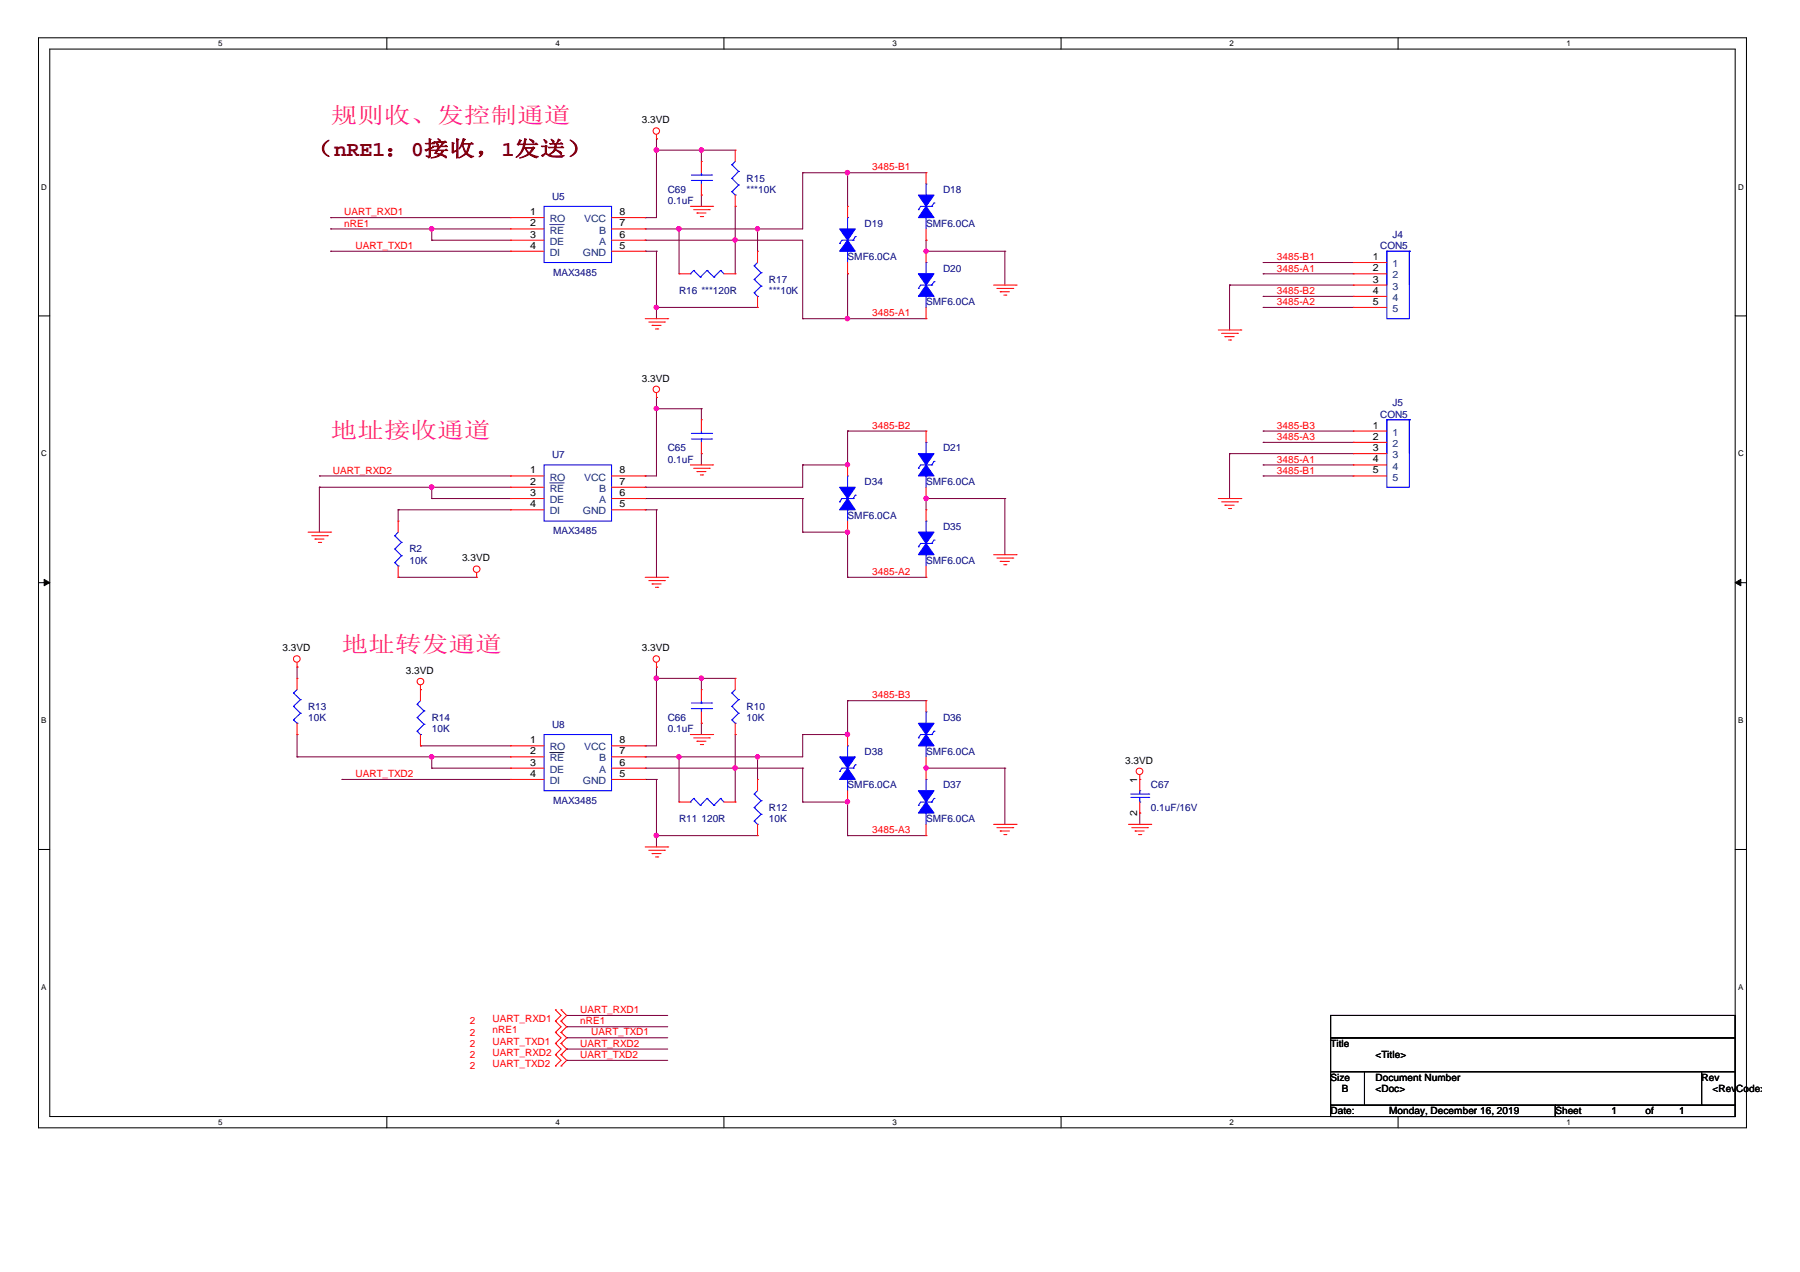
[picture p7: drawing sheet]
<svg xmlns="http://www.w3.org/2000/svg" width="297mm" height="210mm" viewBox="0 0 297 210" stroke-linecap="round" stroke-linejoin="round" font-family="sans-serif">
<path d="M6.3 6.2h281.9v179.9h-281.9zM8.2 8.1h278.1v176.1h-278.1z" fill="none" stroke="#000" stroke-width=".17"/>
<g fill="#fff">
<path d="M36 6.4h.7v1.5h-.7z"/>
<path d="M36 184.5h.7v1.4h-.7z"/>
</g>
<path d="M63.8 6.2v1.9M63.8 184.2v1.9" fill="none" stroke="#000" stroke-width=".17"/>
<g fill="#fff">
<path d="M91.7 6.4h.7v1.5h-.7z"/>
<path d="M91.7 184.5h.7v1.4h-.7z"/>
</g>
<path d="M119.5 6.2v1.9M119.5 184.2v1.9" fill="none" stroke="#000" stroke-width=".17"/>
<g fill="#fff">
<path d="M147.3 6.4h.7v1.5h-.7z"/>
<path d="M147.3 184.5h.7v1.4h-.7z"/>
</g>
<path d="M175.1 6.2v1.9M175.1 184.2v1.9" fill="none" stroke="#000" stroke-width=".17"/>
<g fill="#fff">
<path d="M202.9 6.4h.7v1.5h-.7z"/>
<path d="M202.9 184.5h.7v1.4h-.7z"/>
</g>
<path d="M230.7 6.2v1.9M230.7 184.2v1.9" fill="none" stroke="#000" stroke-width=".17"/>
<g fill="#fff">
<path d="M258.5 6.4h.7v1.5h-.7z"/>
<path d="M258.5 184.5h.7v1.4h-.7z"/>
<path d="M6.8 30.1h.9v1.5h-.9z"/>
<path d="M286.8 30.1h.9v1.5h-.9z"/>
<path d="M6.8 74.1h.9v1.5h-.9z"/>
<path d="M286.8 74.1h.9v1.5h-.9z"/>
</g>
<path d="M6.3 52.1h1.9M286.3 52.1h1.9" fill="none" stroke="#000" stroke-width=".17"/>
<g fill="#fff">
<path d="M6.8 118.2h.9v1.4h-.9z"/>
<path d="M286.8 118.2h.9v1.4h-.9z"/>
</g>
<path d="M6.3 96.2h1.9M286.3 96.2h1.9" fill="none" stroke="#000" stroke-width=".17"/>
<g fill="#000" stroke="#000" stroke-width=".17">
<path d="M7.3 95.6l.9 .6-.9 .5z" fill-rule="evenodd"/>
<path d="M286.3 96.2l1-.6v1.1z" fill-rule="evenodd"/>
</g>
<g fill="#fff">
<path d="M6.8 162.2h.8v1.5h-.8z"/>
<path d="M286.8 162.2h.8v1.5h-.8z"/>
</g>
<path d="M6.3 140.2h1.9M286.3 140.2h1.9M219.6 167.6h66.7v3.7h-66.7zM219.6 171.3h66.7v5.5h-66.7zM219.6 176.8h5.6v5.6h-5.6zM225.2 176.8h55.6v5.6h-55.6zM280.8 176.8h5.5v5.6h-5.5zM219.6 182.4h37.1v1.8h-37.1zM256.7 182.4h29.6v1.8h-29.6z" fill="none" stroke="#000" stroke-width=".17"/>
<g fill="none" stroke="#800040" stroke-width=".17">
<path d="M54.6 37.8h.1M54.6 35.9h.1M54.6 37.8h29.6M54.6 35.9h29.6M71.2 37.8h.1M71.2 39.6h.1M71.2 39.6h13M71.2 37.8v1.8M106.5 39.6h.1M106.5 35.9h.1M106.5 37.8h.1M106.5 39.6h26v13"/>
<path d="M108.3 24.8h.1M108.3 22.9h.1M108.3 22.9v13h-1.8M108.3 24.8h13M112.1 37.8h.1M112.1 37.8v7.4M115.7 24.8h.1M115.7 32.2h.1M115.7 24.8v1.8M115.7 32.2v1.9M121.3 34.1h.1M121.3 39.6h.1"/>
<path d="M121.3 34.1v11.1M125 37.8h.1M125 37.8v3.7M132.5 28.5h.1M132.5 28.5v9.3h-26M132.5 28.5h20.3M139.9 28.5h.1M139.9 28.5v5.6M152.8 39.6h.1M152.8 39.6v1.9M54.6 41.5h.1M54.6 41.5h29.6"/>
<path d="M106.5 41.5h.1M106.5 41.5h1.8M108.3 50.7h.1M108.3 41.5h.1M108.3 50.7h16.7M108.3 41.5v11.1M132.5 52.6h.1M132.5 52.6h20.3M139.9 45.2h.1M139.9 52.6h.1M139.9 45.2v7.4M152.8 41.5h.1"/>
<path d="M152.8 41.5h13M165.8 41.5h.1M165.8 41.5v5.5M202.9 47h.1M202.9 47h20.4M202.9 47v7.5M208.4 43.3h.1M208.4 45.2h.1M208.4 48.9h.1M208.4 50.7h.1M208.4 43.3h14.9M208.4 45.2h14.9"/>
<path d="M208.4 48.9h14.9M208.4 50.7h14.9M52.7 78.5h.1M52.7 78.5h31.5M106.5 78.5h.1M108.3 67.5h.1M108.3 65.6h.1M108.3 65.6v12.9h-1.8M108.3 67.5h7.4M115.7 67.5h.1M115.7 74.9h.1M115.7 67.5v1.8"/>
<path d="M115.7 74.9v1.8M132.5 76.7h.1M132.5 76.7v3.7h-26M139.9 71.1h.1M139.9 71.1v5.6h-7.4M139.9 71.1h12.9M202.9 74.9h.1M202.9 74.9v7.4M202.9 74.9h20.4M208.4 76.7h.1M208.4 78.5h.1M208.4 71.1h.1"/>
<path d="M208.4 73h.1M208.4 76.7h14.9M208.4 78.5h14.9M208.4 71.1h14.9M208.4 73h14.9M52.7 80.4h.1M52.7 80.4h31.5M52.7 80.4v7.4M65.7 84.1h.1M65.7 95.3h.1M65.7 95.3h13M65.7 84.1h18.5"/>
<path d="M65.7 84.1v1.9M71.2 80.4h.1M71.2 82.3h.1M71.2 80.4v1.9M71.2 82.3h13M106.5 82.3h.1M106.5 80.4h.1M106.5 84.1h.1M106.5 84.1h1.8M106.5 82.3h26M108.3 84.1h.1M108.3 84.1v11.2"/>
<path d="M132.5 82.3h.1M132.5 87.8h.1M132.5 82.3v5.5M132.5 87.8h7.4M139.9 95.3h.1M139.9 87.8h.1M139.9 87.8v7.5M139.9 95.3h12.9M152.8 82.3h.1M152.8 82.3v1.8M152.8 82.3h13M165.8 82.3h.1"/>
<path d="M165.8 82.3v9.2M49 110.1h.1M49 110.1v1.8M108.3 111.9h.1M108.3 110.1h.1M108.3 110.1v13h-1.8M108.3 111.9h13M115.7 111.9h.1M115.7 119.4h.1M115.7 111.9v1.9M115.7 119.4v1.8M139.9 115.6h.1"/>
<path d="M139.9 115.6v5.6h-7.4M139.9 115.6h12.9M49 124.9h.1M49 121.2h.1M49 124.9h35.2M49 121.2v3.7M56.4 128.6h.1M56.4 128.6h27.8M69.4 123.1h.1M69.4 123.1h14.8M71.2 124.9h.1M71.2 126.8h.1"/>
<path d="M71.2 124.9v1.9M71.2 126.8h13M106.5 126.8h.1M106.5 123.1h.1M106.5 124.9h.1M106.5 128.6h.1M106.5 128.6h1.8M106.5 126.8h26M108.3 137.9h.1M108.3 128.6h.1M108.3 128.6v11.2M108.3 137.9h16.7"/>
<path d="M112.1 124.9h.1M112.1 124.9v7.4M121.3 121.2h.1M121.3 126.8h.1M121.3 121.2v11.1M125 124.9h.1M125 124.9v3.7M132.5 126.8h.1M132.5 132.3h.1M132.5 121.2h.1M132.5 121.2v3.7h-26M132.5 126.8v5.5"/>
<path d="M132.5 132.3h7.4M139.9 137.9h.1M139.9 132.3h.1M139.9 132.3v5.6M139.9 137.9h12.9M152.8 126.8h.1M152.8 126.8h13M165.8 126.8h.1M165.8 126.8v9.2M188.1 134.2h.1M188.1 134.2v1.8M93.5 171.3h.1"/>
<path d="M93.5 169.4h.1M93.5 167.6h.1M93.5 173.1h.1M93.5 175h.1M93.5 171.3h16.7M93.5 169.4h16.7M93.5 167.6h16.7M93.5 173.1h16.7M93.5 175h16.7"/>
</g>
<g fill="#f0f" stroke="#f0f" stroke-width=".17">
<circle cx="152.8" cy="41.5" r=".34"/>
<circle cx="71.2" cy="37.7" r=".37"/>
<circle cx="139.8" cy="28.5" r=".37"/>
<circle cx="139.8" cy="52.6" r=".37"/>
<circle cx="71.2" cy="80.4" r=".37"/>
<circle cx="139.9" cy="76.7" r=".36"/>
<circle cx="139.9" cy="87.8" r=".36"/>
<circle cx="152.8" cy="82.2" r=".35"/>
<circle cx="108.3" cy="67.4" r=".36"/>
<circle cx="108.3" cy="137.9" r=".37"/>
<circle cx="71.2" cy="124.9" r=".36"/>
<circle cx="139.8" cy="121.2" r=".37"/>
<circle cx="139.9" cy="132.3" r=".36"/>
<circle cx="152.8" cy="126.7" r=".35"/>
<circle cx="112" cy="124.9" r=".36"/>
<circle cx="121.3" cy="126.7" r=".37"/>
<circle cx="125" cy="124.9" r=".34"/>
<circle cx="115.7" cy="111.9" r=".35"/>
<circle cx="108.3" cy="111.9" r=".37"/>
<circle cx="108.3" cy="50.7" r=".36"/>
<circle cx="112" cy="37.7" r=".37"/>
<circle cx="121.3" cy="39.6" r=".36"/>
<circle cx="125" cy="37.7" r=".35"/>
<circle cx="115.7" cy="24.8" r=".35"/>
<circle cx="108.3" cy="24.8" r=".37"/>
</g>
<g fill="none" stroke="#f00" stroke-width=".17">
<path d="M84.2 35.9h.1M84.2 37.8h.1M84.2 39.6h.1M84.2 35.9h5.6M84.2 37.8h5.6M84.2 39.6h5.6M100.9 35.9h5.6M100.9 37.8h5.6M100.9 39.6h5.6M106.5 37.8h.1M106.5 39.6h.1M106.5 35.9h.1"/>
<path d="M108.3 22.9h.1M108.3 22.2v.7M113.9 34.1h3.7M114.5 34.6h2.6M115 35.2h.1M115 35.2h1.5M115.6 35.7h.4M115.7 26.6h.1M115.7 32.2h.1M115.7 26.6v1.9M115.7 30.4v1.8M116 35.7h.1"/>
<path d="M117.1 34.6h.1M117.6 34.1h.1M121.3 24.8h.1M121.3 34.1h.1M121.3 24.8v1.8M121.3 32.2v1.9M139.9 34.1h.1M139.9 34.1v1.8M152.8 39.6h.1M152.8 28.5h.1M152.8 28.5v1.9M152.8 37.8v1.8"/>
<path d="M84.2 41.5h.1M84.2 41.5h5.6M100.9 41.5h5.6M106.5 41.5h.1M106.5 52.6h3.7M107.1 53.1h2.5M107.6 53.7h.1M107.6 53.7h1.5M108.2 54.3h.3M108.5 54.3h.1M109.6 53.1h.1M110.2 52.6h.1"/>
<path d="M112.1 45.2h.1M112.1 45.2h1.8M119.5 45.2h1.8M121.3 45.2h.1M125 41.5h.1M125 50.7h.1M125 41.5v1.8M125 48.9v1.8M139.9 45.2h.1M139.9 43.3v1.9M152.8 52.6h.1M152.8 41.5h.1"/>
<path d="M152.8 41.5v1.8M152.8 50.7v1.9M164 47h3.7M164.5 47.6h2.6M165.1 48.1h.1M165.1 48.1h1.5M165.7 48.7h.3M166 48.7h.1M167.1 47.6h.1M167.7 47h.1M201 54.5h3.8M201.6 55h2.6"/>
<path d="M202.1 55.6h.1M202.1 55.6h1.6M202.7 56.1h.4M203.1 56.1h.1M204.2 55h.1M204.8 54.5h.1M223.3 43.3h.1M223.3 45.2h.1M223.3 47h.1M223.3 48.9h.1M223.3 50.7h.1M223.3 47h5.6"/>
<path d="M223.3 45.2h5.6M223.3 43.3h5.6M223.3 48.9h5.6M223.3 50.7h5.6M84.2 78.5h.1M84.2 78.5h5.6M100.9 78.5h5.6M106.5 78.5h.1M108.3 65.6h.1M108.3 64.8v.8M113.9 76.7h3.7M114.5 77.3h2.6"/>
<path d="M115 77.8h.1M115 77.8h1.5M115.6 78.4h.4M115.7 69.3h.1M115.7 74.9h.1M115.7 69.3v1.8M115.7 73v1.9M116 78.4h.1M117.1 77.3h.1M117.6 76.7h.1M139.9 76.7h.1M139.9 76.7v1.8"/>
<path d="M152.8 71.1h.1M152.8 71.1v1.9M223.3 71.1h.1M223.3 73h.1M223.3 74.9h.1M223.3 76.7h.1M223.3 78.5h.1M223.3 76.7h5.6M223.3 71.1h5.6M223.3 73h5.6M223.3 74.9h5.6M223.3 78.5h5.6"/>
<path d="M50.8 87.8h3.8M51.4 88.4h2.6M52 89h.1M52 89h1.5M52.5 89.5h.4M52.9 89.5h.1M54 88.4h.1M54.6 87.8h.1M65.7 86h.1M65.7 95.3h.1M65.7 86v1.8M65.7 93.4v1.9"/>
<path d="M78.7 95.3h.1M78.7 94.5v.8M84.2 80.4h.1M84.2 82.3h.1M84.2 84.1h.1M84.2 82.3h5.6M84.2 80.4h5.6M84.2 84.1h5.6M100.9 82.3h5.6M100.9 80.4h5.6M100.9 84.1h5.6M106.5 84.1h.1"/>
<path d="M106.5 80.4h.1M106.5 82.3h.1M106.5 95.3h3.7M107.1 95.8h2.5M107.6 96.4h.1M107.6 96.4h1.5M108.2 96.9h.3M108.5 96.9h.1M109.6 95.8h.1M110.2 95.3h.1M139.9 87.8h.1M139.9 86v1.8"/>
<path d="M152.8 82.3h.1M152.8 95.3h.1M152.8 84.1h.1M152.8 80.4v1.9M152.8 84.1v1.9M152.8 93.4v1.9M164 91.5h3.7M164.5 92.1h2.6M165.1 92.6h.1M165.1 92.6h1.5M165.7 93.2h.3M166 93.2h.1"/>
<path d="M167.1 92.1h.1M167.7 91.5h.1M201 82.3h3.8M201.6 82.8h2.6M202.1 83.4h.1M202.1 83.4h1.6M202.7 83.9h.4M203.1 83.9h.1M204.2 82.8h.1M204.8 82.3h.1M49 110.1h.1M49 111.9h.1"/>
<path d="M49 109.3v.8M49 111.9v1.9M49 119.4v1.8M69.4 113.8h.1M69.4 113v2.6M108.3 110.1h.1M108.3 109.3v.8M115.7 113.8h.1M115.7 119.4h.1M115.7 113.8v1.8M115.7 117.5v1.9M121.3 111.9h.1"/>
<path d="M121.3 111.9v1.9M121.3 119.4v1.8M152.8 115.6h.1M152.8 115.6v1.9M49 121.2h.1M69.4 123.1h.1M69.4 121.2v1.9M84.2 123.1h.1M84.2 124.9h.1M84.2 126.8h.1M84.2 128.6h.1M84.2 123.1h5.6"/>
<path d="M84.2 124.9h5.6M84.2 126.8h5.6M84.2 128.6h5.6M100.9 123.1h5.6M100.9 124.9h5.6M100.9 126.8h5.6M100.9 128.6h5.6M106.5 128.6h.1M106.5 124.9h.1M106.5 126.8h.1M106.5 123.1h.1M106.5 139.8h3.7"/>
<path d="M110.2 139.8h.1M112.1 132.3h.1M112.1 132.3h1.8M113.9 121.2h3.7M114.5 121.8h2.6M115 122.3h.1M115 122.3h1.5M115.6 122.9h.4M116 122.9h.1M117.1 121.8h.1M117.6 121.2h.1M119.5 132.3h1.8"/>
<path d="M121.3 121.2h.1M121.3 132.3h.1M125 128.6h.1M125 137.9h.1M125 128.6v1.9M125 136v1.9M139.9 132.3h.1M139.9 121.2h.1M139.9 121.2v1.9M139.9 130.5v1.8M152.8 126.8h.1M152.8 137.9h.1"/>
<path d="M152.8 124.9v3.7M152.8 136v1.9M164 136h3.7M164.5 136.6h2.6M165.1 137.1h.1M165.1 137.1h1.5M165.7 137.7h.3M166 137.7h.1M167.1 136.6h.1M167.7 136h.1M186.2 136h3.7M186.8 136.6h2.6"/>
<path d="M187.3 137.1h.1M187.3 137.1h1.5M187.9 137.7h.4M188.1 128.6h.1M188.1 134.2h.1M188.1 127.9v2.6M188.1 132.3v1.9M188.3 137.7h.1M189.4 136.6h.1M189.9 136h.1M107.1 140.3h2.5M107.6 140.9h.1"/>
<path d="M107.6 140.9h1.5M108.2 141.4h.3M108.5 141.4h.1M109.6 140.3h.1M91.7 168.5h.1M91.7 166.6h.1M91.7 170.4h.1M91.7 172.2h.1M91.7 174h.1M91.7 175.9h.1M91.7 166.6l.9 1-.9 .9M91.7 168.5l.9 .9-.9 1"/>
<path d="M91.7 170.4l.9 .9-.9 .9M91.7 172.2l.9 .9-.9 .9M91.7 174l.9 1-.9 .9M92.6 166.6h.1M92.6 168.5h.1M92.6 170.4h.1M92.6 172.2h.1M92.6 174h.1M92.6 175.9h.1M92.6 166.6l.9 1-.9 .9M92.6 168.5l.9 .9-.9 1M92.6 170.4l.9 .9-.9 .9"/>
<path d="M92.6 172.2l.9 .9-.9 .9M92.6 174l.9 1-.9 .9"/>
<circle cx="108.3" cy="21.6" r=".54"/>
<circle cx="108.3" cy="64.2" r=".54"/>
<circle cx="78.7" cy="93.9" r=".55"/>
<circle cx="49" cy="108.7" r=".55"/>
<circle cx="69.4" cy="112.5" r=".55"/>
<circle cx="108.3" cy="108.7" r=".54"/>
<circle cx="188" cy="127.3" r=".55"/>
</g>
<g fill="none" stroke="#00f" stroke-width=".17">
<path d="M89.8 34.1h11.1v9.2h-11.1zM114.1 29.8h3.3M114.1 28.9h3.3M115.7 28.9h.1M115.7 29.8h.1M115.7 28.5v.4M115.7 29.8v.6M117.4 29.8h.1M117.4 28.9h.1M120.8 27.2h.1M120.8 29.4h.1M120.8 31.6h.1"/>
<path d="M120.8 27.2l1.1 1.1M120.8 29.4l1.1 1.1M120.8 31.6l.5 .6M121.3 32.2h.1M121.3 26.6l-.5 .6M121.9 28.3h.1M121.9 30.5h.1M121.9 28.3l-1.1 1.1M121.9 30.5l-1.1 1.1M139.9 35.9h.1M139.9 35.9v1.9M140.8 39.6h.1"/>
<path d="M140.8 39.6h-1.9l-.3 .6M141.1 39h.1M141.1 39l-.3 .6M151.6 34.6h.1M152.8 35.9h.1M152.8 30.4h.1M152.8 30.4v1.8M152.8 35.9v1.9M153.8 34.1h.1M153.8 34.1h-1.9l-.3 .5M154.1 33.5h.1M154.1 33.5l-.3 .6"/>
<path d="M113.9 45.2h.1M114.5 44.6h.1M114.5 44.6l1.1 1.1M114.5 44.6l-.6 .6M115.6 45.7h.1M116.7 44.6h.1M116.7 44.6l1.1 1.1M116.7 44.6l-1.1 1.1M117.8 45.7h.1M118.9 44.6h.1M118.9 44.6l.6 .6M118.9 44.6l-1.1 1.1"/>
<path d="M124.5 43.9h.1M124.5 46.1h.1M124.5 48.3h.1M124.5 43.9l1.1 1.1M124.5 46.1l1.1 1.1M124.5 48.3l.5 .6M125 48.9h.1M125 43.3l-.5 .6M125.6 45h.1M125.6 47.2h.1M125.6 45l-1.1 1.1M125.6 47.2l-1.1 1.1"/>
<path d="M138.6 40.2h.1M139.9 41.5h.1M139.9 41.5v1.8M151.6 47.6h.1M152.8 48.9h.1M152.8 43.3h.1M152.8 43.3v1.9M152.8 48.9v1.8M153.8 47h.1M153.8 47h-1.9l-.3 .6M154.1 46.5h.1M154.1 46.5l-.3 .5"/>
<path d="M228.9 41.5h3.7v11.1h-3.7zM228.9 41.5h.1M228.9 41.5v5.5M228.9 41.5h3.7M232.6 41.5h.1M232.6 41.5v5.5M89.8 76.7h11.1v9.3h-11.1zM114.1 72.4h3.3M114.1 71.5h3.3M115.7 71.5h.1M115.7 72.4h.1M115.7 71.1v.4"/>
<path d="M115.7 72.4v.6M117.4 72.4h.1M117.4 71.5h.1M139.9 78.5h.1M139.9 78.5v1.9M151.6 77.3h.1M152.8 78.5h.1M152.8 73h.1M152.8 73v1.9M152.8 78.5v1.9M153.8 76.7h.1M153.8 76.7h-1.9l-.3 .6"/>
<path d="M154.1 76.1h.1M154.1 76.1l-.3 .6M228.9 69.3h3.7v11.1h-3.7zM228.9 69.3h.1M228.9 69.3h3.7M228.9 69.3v5.6M232.6 69.3h.1M232.6 69.3v5.6M65.2 88.4h.1M65.2 90.6h.1M65.2 92.9h.1M65.2 88.4l1.1 1.1"/>
<path d="M65.2 90.6l1.1 1.1M65.2 92.9l.5 .5M65.7 93.4h.1M65.7 87.8l-.5 .6M66.3 89.5h.1M66.3 91.7h.1M66.3 89.5l-1.1 1.1M66.3 91.7l-1.1 1.2M138.6 82.8h.1M139.9 84.1h.1M139.9 84.1v1.9M140.8 82.3h.1"/>
<path d="M140.8 82.3h-1.9l-.3 .5M141.1 81.7h.1M141.1 81.7l-.3 .6M151.6 90.2h.1M152.8 91.5h.1M152.8 86h.1M152.8 86v1.8M152.8 91.5v1.9M153.8 89.7h.1M153.8 89.7h-1.9l-.3 .5M154.1 89.1h.1M154.1 89.1l-.3 .6"/>
<path d="M48.4 114.4h.1M48.4 116.6h.1M48.4 118.8h.1M48.4 114.4l1.2 1.1M48.4 116.6l1.2 1.1M48.4 118.8l.6 .6M49 119.4h.1M49 113.8l-.6 .6M49.6 115.5h.1M49.6 117.7h.1M49.6 115.5l-1.2 1.1M49.6 117.7l-1.2 1.1"/>
<path d="M68.8 116.2h.1M68.8 118.4h.1M68.8 116.2l1.2 1.1M68.8 118.4l1.2 1.1M69.4 115.6l-.6 .6M70 117.3h.1M70 119.5h.1M70 117.3l-1.2 1.1M70 119.5l-1.2 1.2M114.1 116.9h3.3M114.1 116h3.3M115.7 116h.1"/>
<path d="M115.7 116.9h.1M115.7 115.6v.4M115.7 116.9v.6M117.4 116.9h.1M117.4 116h.1M120.8 114.4h.1M120.8 116.6h.1M120.8 118.8h.1M120.8 114.4l1.1 1.1M120.8 116.6l1.1 1.1M120.8 118.8l.5 .6M121.3 119.4h.1"/>
<path d="M121.3 113.8l-.5 .6M121.9 115.5h.1M121.9 117.7h.1M121.9 115.5l-1.1 1.1M121.9 117.7l-1.1 1.1M152.8 117.5h.1M152.8 117.5v1.9M68.8 120.7h.1M68.8 120.7l.6 .5M69.4 121.2h.1M89.8 121.2h11.1v9.3h-11.1zM113.9 132.3h.1"/>
<path d="M114.5 131.8h.1M114.5 131.8l1.1 1.1M114.5 131.8l-.6 .5M115.6 132.9h.1M116.7 131.8h.1M116.7 131.8l1.1 1.1M116.7 131.8l-1.1 1.1M117.8 132.9h.1M118.9 131.8h.1M118.9 131.8l.6 .5M118.9 131.8l-1.1 1.1M124.5 131h.1"/>
<path d="M124.5 133.3h.1M124.5 135.5h.1M124.5 131l1.1 1.1M124.5 133.3l1.1 1.1M124.5 135.5l.5 .5M125 136h.1M125 130.5l-.5 .5M125.6 132.1h.1M125.6 134.4h.1M125.6 132.1l-1.1 1.2M125.6 134.4l-1.1 1.1M138.6 127.3h.1"/>
<path d="M139.9 128.6h.1M139.9 123.1h.1M139.9 123.1v1.8M139.9 128.6v1.9M140.8 126.8h.1M140.8 126.8h-1.9l-.3 .5M141.1 126.2h.1M141.1 126.2l-.3 .6M151.6 121.8h.1M151.6 132.9h.1M152.8 123.1h.1M152.8 134.2h.1"/>
<path d="M152.8 128.6h.1M152.8 123.1v1.8M152.8 128.6v1.9M152.8 134.2v1.8M153.8 121.2h.1M153.8 132.3h.1M153.8 121.2h-1.9l-.3 .6M153.8 132.3h-1.9l-.3 .6M154.1 120.7h.1M154.1 131.8h.1M154.1 120.7l-.3 .5M154.1 131.8l-.3 .5"/>
<path d="M186.6 131h3M186.6 131.6h3M188.1 132.3h.1M188.1 130.5h.1M188.1 130.5v.5M188.1 131.6v.7M189.6 131h.1M189.6 131.6h.1"/>
</g>
<g fill="#00f" stroke="#00f" stroke-width=".17">
<path d="M139.9 82.3l1.2 1.8h-2.5z" fill-rule="evenodd"/>
<path d="M138.6 80.4h2.5l-1.2 1.9z" fill-rule="evenodd"/>
<path d="M152.8 121.2l1.3 1.9h-2.5z" fill-rule="evenodd"/>
<path d="M151.6 119.4h2.5l-1.3 1.8z" fill-rule="evenodd"/>
<path d="M139.9 39.6l1.2 1.9h-2.5z" fill-rule="evenodd"/>
<path d="M138.6 37.8h2.5l-1.2 1.8z" fill-rule="evenodd"/>
<path d="M152.8 76.7l1.3 1.8h-2.5z" fill-rule="evenodd"/>
<path d="M151.6 74.9h2.5l-1.3 1.8z" fill-rule="evenodd"/>
<path d="M152.8 89.7l1.3 1.8h-2.5z" fill-rule="evenodd"/>
<path d="M151.6 87.8h2.5l-1.3 1.9z" fill-rule="evenodd"/>
<path d="M139.9 126.8l1.2 1.8h-2.5z" fill-rule="evenodd"/>
<path d="M138.6 124.9h2.5l-1.2 1.9z" fill-rule="evenodd"/>
<path d="M152.8 34.1l1.3 1.8h-2.5z" fill-rule="evenodd"/>
<path d="M151.6 32.2h2.5l-1.3 1.9z" fill-rule="evenodd"/>
<path d="M152.8 47l1.3 1.9h-2.5z" fill-rule="evenodd"/>
<path d="M151.6 45.2h2.5l-1.3 1.8z" fill-rule="evenodd"/>
<path d="M152.8 132.3l1.3 1.9h-2.5z" fill-rule="evenodd"/>
<path d="M151.6 130.5h2.5l-1.3 1.8z" fill-rule="evenodd"/>
</g>
<path d="M90.7 37.1h2.4M90.7 79.7h2.4M90.7 124.2h2.4" fill="none" stroke="#004080" stroke-width=".17"/>
<g font-size="3.7" fill="#ff0080">
<text x="54.6" y="20.4">规则收、发控制通道</text>
<text x="54.6" y="72.3">地址接收通道</text>
<text x="56.4" y="107.5">地址转发通道</text>
</g>
<text font-size="3.5" fill="#800000" x="50.8" y="25.8">（nRE1：0接收，1发送）</text>
<g font-size="1.7">
<text x="105.9" y="20.3">3.3VD</text>
<text x="87.5" y="35.5">1</text>
<text x="102.2" y="35.5">8</text>
<text x="87.5" y="37.4">2</text>
<text x="87.5" y="39.2">3</text>
<text x="87.5" y="41">4</text>
<text x="102.2" y="41">5</text>
<text x="102.2" y="37.4">7</text>
<text x="102.2" y="39.2">6</text>
<text x="226.6" y="42.9">1</text>
<text x="226.6" y="44.8">2</text>
<text x="226.6" y="46.6">3</text>
<text x="226.6" y="48.5">4</text>
<text x="226.6" y="50.3">5</text>
<text x="105.9" y="63">3.3VD</text>
<text x="226.6" y="70.7">1</text>
<text x="226.6" y="72.6">2</text>
<text x="226.6" y="74.4">3</text>
<text x="226.6" y="76.3">4</text>
<text x="87.5" y="78.1">1</text>
<text x="87.5" y="80">2</text>
<text x="87.5" y="81.8">3</text>
<text x="87.5" y="83.7">4</text>
<text x="102.2" y="83.7">5</text>
<text x="102.2" y="80">7</text>
<text x="102.2" y="81.8">6</text>
<text x="102.2" y="78.1">8</text>
<text x="226.6" y="78.1">5</text>
<text x="76.2" y="92.6">3.3VD</text>
<text x="46.6" y="107.5">3.3VD</text>
<text x="105.9" y="107.5">3.3VD</text>
<text x="67" y="111.2">3.3VD</text>
<text x="87.5" y="122.7">1</text>
<text x="87.5" y="124.5">2</text>
<text x="102.2" y="124.5">7</text>
<text x="102.2" y="122.7">8</text>
<text x="87.5" y="126.3">3</text>
<text x="87.5" y="128.2">4</text>
<text x="102.2" y="128.2">5</text>
<text x="102.2" y="126.3">6</text>
<text x="185.7" y="126">3.3VD</text>
<text x="187.7" y="129.2" transform="rotate(-90 187.7 129.2)">1</text>
<text x="187.7" y="134.6" transform="rotate(-90 187.7 134.6)">2</text>
<text x="219.6" y="172.7">Title</text>
<text x="219.6" y="178.3">Size</text>
<text x="227" y="178.3">Document Number</text>
<text x="227" y="174.6">&lt;Title&gt;</text>
<text x="280.8" y="178.3">Rev</text>
<text x="219.6" y="183.9">Date:</text>
<text x="221.4" y="180.2">B</text>
<text x="227" y="180.2">&lt;Doc&gt;</text>
<text x="229.2" y="183.9">Monday, December 16, 2019</text>
<text x="256.7" y="183.9">Sheet</text>
<text x="265.9" y="183.9">1</text>
<text x="271.5" y="183.9">of</text>
<text x="277.1" y="183.9">1</text>
<text x="282.6" y="180.2">&lt;Rev</text>
<text x="286.5" y="180.2">Code&gt;</text>
</g>
<g font-size="1.7" fill="#000080">
<text x="123.2" y="30">R15</text>
<text x="91.1" y="32.9">U5</text>
<text x="110.2" y="31.8">C69</text>
<text x="110.2" y="33.7">0.1uF</text>
<text x="123.2" y="31.8">***10K</text>
<text x="155.6" y="31.8">D18</text>
<text x="142.7" y="37.4">D19</text>
<text x="152.8" y="37.4">SMF6.0CA</text>
<text x="227.8" y="41.1">CON5</text>
<text x="229.8" y="39.3">J4</text>
<text x="91.3" y="45.6">MAX3485</text>
<text x="126.9" y="46.7">R17</text>
<text x="139.9" y="42.9">SMF6.0CA</text>
<text x="155.6" y="44.8">D20</text>
<text x="112.1" y="48.5">R16 ***120R</text>
<text x="126.9" y="48.5">***10K</text>
<text x="152.8" y="50.4">SMF6.0CA</text>
<text x="227.8" y="68.9">CON5</text>
<text x="229.8" y="67.1">J5</text>
<text x="91.1" y="75.6">U7</text>
<text x="110.2" y="74.5">C65</text>
<text x="110.2" y="76.3">0.1uF</text>
<text x="155.6" y="74.5">D21</text>
<text x="142.7" y="80">D34</text>
<text x="152.8" y="80">SMF6.0CA</text>
<text x="91.3" y="88.2">MAX3485</text>
<text x="139.9" y="85.6">SMF6.0CA</text>
<text x="155.6" y="87.5">D35</text>
<text x="67.6" y="91.2">R2</text>
<text x="67.6" y="93">10K</text>
<text x="152.8" y="93">SMF6.0CA</text>
<text x="50.8" y="117.1">R13</text>
<text x="50.8" y="119">10K</text>
<text x="71.2" y="119">R14</text>
<text x="110.2" y="119">C66</text>
<text x="123.2" y="117.1">R10</text>
<text x="123.2" y="119">10K</text>
<text x="155.6" y="119">D36</text>
<text x="71.2" y="120.8">10K</text>
<text x="91.1" y="120.1">U8</text>
<text x="110.2" y="120.8">0.1uF</text>
<text x="142.7" y="124.6">D38</text>
<text x="152.8" y="124.6">SMF6.0CA</text>
<text x="139.9" y="130.1">SMF6.0CA</text>
<text x="155.6" y="130.1">D37</text>
<text x="189.9" y="130.1">C67</text>
<text x="91.3" y="132.7">MAX3485</text>
<text x="112.1" y="135.7">R11</text>
<text x="115.7" y="135.7">120R</text>
<text x="126.9" y="133.8">R12</text>
<text x="126.9" y="135.7">10K</text>
<text x="152.8" y="135.7">SMF6.0CA</text>
<text x="189.9" y="133.8">0.1uF/16V</text>
</g>
<g font-size="1.7" fill="#f00">
<text x="143.9" y="28.1">3485-B1</text>
<text x="56.8" y="35.5">UART_RXD1</text>
<text x="56.8" y="37.4">nRE1</text>
<text x="58.7" y="41.1">UART_TXD1</text>
<text x="210.7" y="42.9">3485-B1</text>
<text x="210.7" y="44.8">3485-A1</text>
<text x="143.9" y="52.2">3485-A1</text>
<text x="210.7" y="48.5">3485-B2</text>
<text x="210.7" y="50.3">3485-A2</text>
<text x="143.9" y="70.8">3485-B2</text>
<text x="210.7" y="70.8">3485-B3</text>
<text x="210.7" y="76.3">3485-A1</text>
<text x="210.7" y="72.6">3485-A3</text>
<text x="54.9" y="78.2">UART_RXD2</text>
<text x="210.7" y="78.2">3485-B1</text>
<text x="143.9" y="94.9">3485-A2</text>
<text x="143.9" y="115.2">3485-B3</text>
<text x="58.7" y="128.2">UART_TXD2</text>
<text x="143.9" y="137.5">3485-A3</text>
<text x="95.8" y="167.2">UART_RXD1</text>
<text x="77.6" y="169.1">2</text>
<text x="77.6" y="170.9">2</text>
<text x="77.6" y="172.7">2</text>
<text x="81.3" y="168.7">UART_RXD1</text>
<text x="81.3" y="170.5">nRE1</text>
<text x="81.3" y="172.4">UART_TXD1</text>
<text x="95.8" y="169.1">nRE1</text>
<text x="95.8" y="172.7">UART_RXD2</text>
<text x="97.6" y="170.9">UART_TXD1</text>
<text x="77.6" y="174.6">2</text>
<text x="77.6" y="176.5">2</text>
<text x="81.3" y="174.2">UART_RXD2</text>
<text x="81.3" y="176.1">UART_TXD2</text>
<text x="95.8" y="174.6">UART_TXD2</text>
</g>
<g font-size="1.7" fill="#004080">
<text x="90.7" y="36.7">RO</text>
<text x="90.7" y="38.5">RE</text>
<text x="90.7" y="40.4">DE</text>
<text x="96.4" y="36.7">VCC</text>
<text x="98.8" y="38.5">B</text>
<text x="98.8" y="40.4">A</text>
<text x="90.7" y="42.2">DI</text>
<text x="96.2" y="42.2">GND</text>
<text x="229.8" y="44.1">1</text>
<text x="229.8" y="45.9">2</text>
<text x="229.8" y="47.8">3</text>
<text x="229.8" y="49.7">4</text>
<text x="229.8" y="51.5">5</text>
<text x="229.8" y="71.9">1</text>
<text x="229.8" y="73.8">2</text>
<text x="229.8" y="75.6">3</text>
<text x="229.8" y="77.5">4</text>
<text x="90.7" y="79.3">RO</text>
<text x="90.7" y="81.2">RE</text>
<text x="90.7" y="83">DE</text>
<text x="96.4" y="79.3">VCC</text>
<text x="98.8" y="81.2">B</text>
<text x="98.8" y="83">A</text>
<text x="229.8" y="79.3">5</text>
<text x="90.7" y="84.9">DI</text>
<text x="96.2" y="84.9">GND</text>
<text x="90.7" y="123.8">RO</text>
<text x="90.7" y="125.7">RE</text>
<text x="96.4" y="123.8">VCC</text>
<text x="98.8" y="125.7">B</text>
<text x="90.7" y="127.5">DE</text>
<text x="90.7" y="129.4">DI</text>
<text x="96.2" y="129.4">GND</text>
<text x="98.8" y="127.5">A</text>
</g>
<g font-size="1.3">
<text x="36" y="7.6">5</text>
<text x="91.7" y="7.6">4</text>
<text x="147.3" y="7.6">3</text>
<text x="202.9" y="7.6">2</text>
<text x="258.5" y="7.6">1</text>
<text x="6.8" y="31.3">D</text>
<text x="286.8" y="31.3">D</text>
<text x="6.8" y="75.3">C</text>
<text x="286.8" y="75.3">C</text>
<text x="6.8" y="119.4">B</text>
<text x="286.8" y="119.4">B</text>
<text x="6.8" y="163.4">A</text>
<text x="286.8" y="163.4">A</text>
<text x="36" y="185.6">5</text>
<text x="91.7" y="185.6">4</text>
<text x="147.3" y="185.6">3</text>
<text x="202.9" y="185.6">2</text>
<text x="258.5" y="185.6">1</text>
</g>
</svg>
